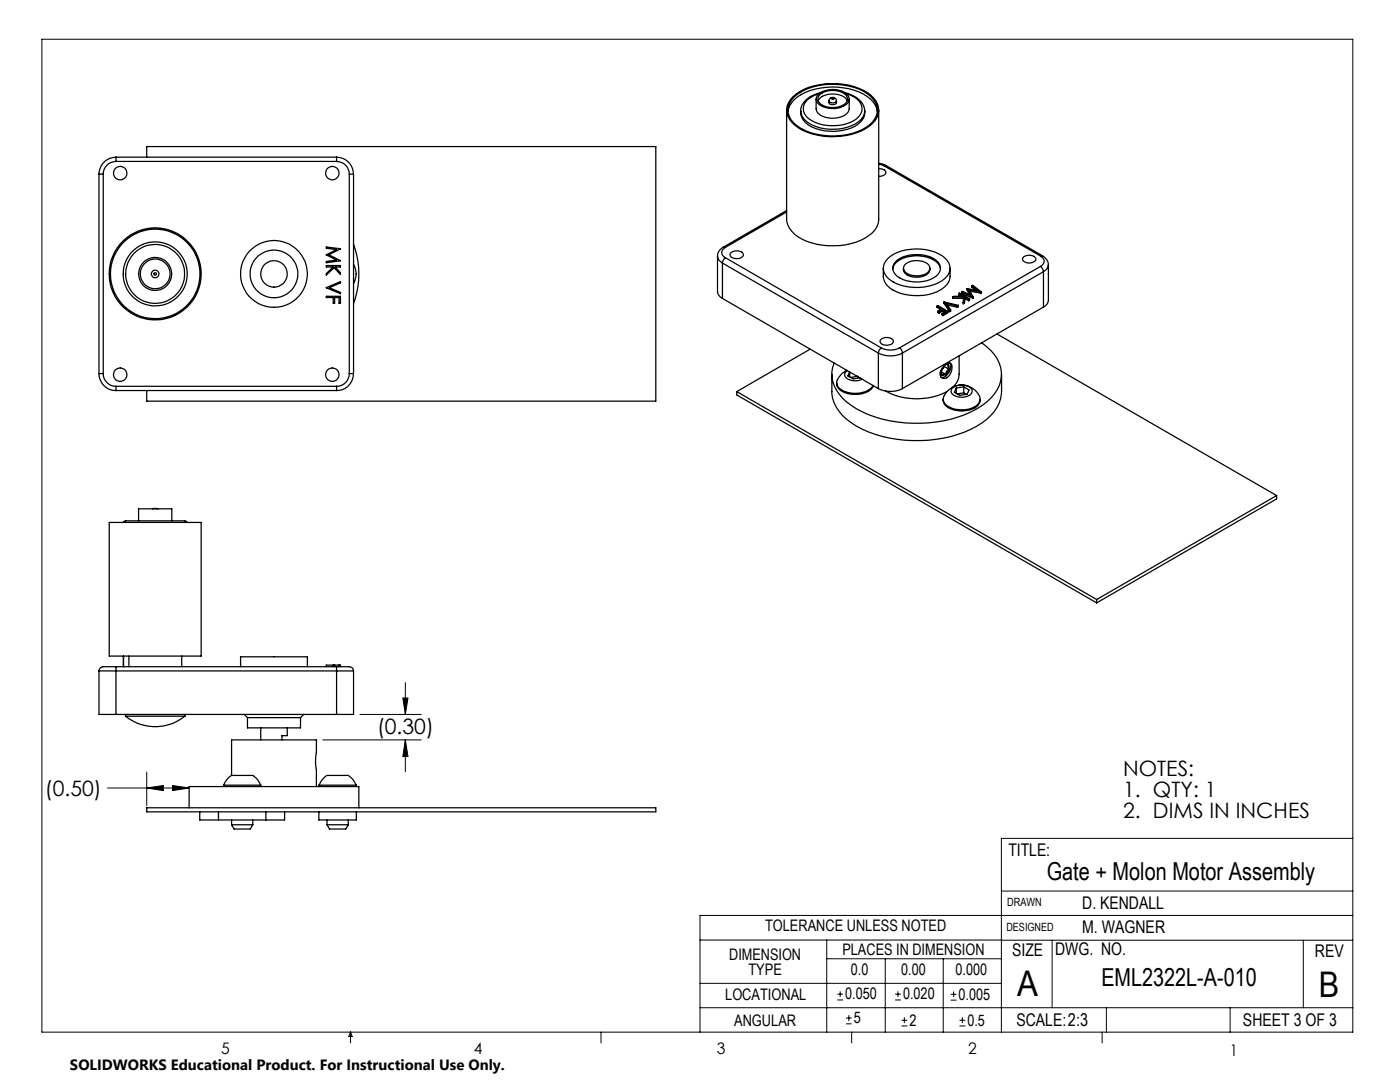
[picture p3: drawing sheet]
<svg xmlns="http://www.w3.org/2000/svg" width="279mm" height="216mm" viewBox="0 0 279 216" stroke-linecap="round" stroke-linejoin="round" font-family="sans-serif">
<g fill="none" stroke="#000" stroke-width=".2">
<path d="M8.4 7.8h261.6v198.2h-261.6zM80.4 139.3h1l-.5 3.3zM80.9 136.2v6.4M21.4 157.2h16.3M29.3 154.1v6.6M29.3 157.2l3.3-.5v1.1zM34.4 156.7l3.3 .5-3.3 .6zM64.4 147.6h19.7M71.8 142.6h12.3M80.9 147.6l.5 3.4h-1zM80.9 147.6v6.4M199.8 177.8h70.2"/>
<path d="M270 167.3h-70.2v38.7M139.7 187.6h60.2M139.7 196.2h60.1M165 187.6v18.4M165 191.3h34.8M167.1 199.5h1.1M167.1 198.4h1.1M167.7 197.8v1.1M176.7 191.3v14.7M178.6 199.5h1.2M178.6 198.4h1.2M179.2 197.8v1.1"/>
<path d="M188.2 191.3v14.7M189.7 199.6h1.2M189.7 198.4h1.2M190.3 197.8v1.2M199.8 187.6h70.2M210 187.6v13.5M260.1 187.6v13.5M270 182.7h-130.3v23.3M70 206v2.1M70 206l.3 .8h-.7zM119.9 206v2.1M139.7 201.1h130.3"/>
<path d="M168.8 204.3h1.2M168.8 203.1h1.2M169.4 202.6v1.1M170 206v2.1M179.9 204.7h1.2M179.9 203.6h1.2M180.5 203v1.2M191.5 204.7h1.2M191.5 203.6h1.2M192.1 203v1.2M220 206v2.1M220.8 201.1v4.9"/>
<path d="M245.5 201.1v4.9"/>
</g>
<path d="M34.4 156.7l3.3 .5-3.3 .6zM29.3 157.2l3.3-.5v1.1zM80.4 139.3h1l-.5 3.3zM80.9 147.6l.5 3.4h-1z" fill="#000"/>
<g fill="none" stroke="#000" stroke-width=".25">
<path d="M158.3 19.3a12.9 12.9 0 0 1 11-2.3 8.8 8.8 0 0 1 5.5 3.2 3.6 3.6 0 0 1-1.4 5 14 14 0 0 1-14.1 .3 3.8 3.8 0 0 1-1.9-5zM158.5 19.4a12.4 12.4 0 0 1 10.9-2.2 7.1 7.1 0 0 1 5.6 3.9 3.8 3.8 0 0 1-2.1 4.3 13.4 13.4 0 0 1-14-.4 3.5 3.5 0 0 1-.4-5.6zM162.9 19.8v1.9a1.97 1.97 0 0 0 1.8 1.7 4.5 4.5 0 0 0 4.6-1l.2-.7v-1.9M163.4 18.7a4.7 4.7 0 0 1 5.7 .2 1.35 1.35 0 0 1-.6 2.2 4.9 4.9 0 0 1-5.3-.5 1.26 1.26 0 0 1 .2-1.9zM163.4 18.7a3.8 3.8 0 0 0-3.1 3 3.3 3.3 0 0 0 2.4 2.7 9.1 9.1 0 0 0 8.3-.7 2.48 2.48 0 0 0 1-2.4 2.48 2.48 0 0 0-1.6-2l-1.5-.6M163.7 18.8a4.1 4.1 0 0 1 5.3 .4 1.45 1.45 0 0 1-1.3 2 4 4 0 0 1-4.3-.9 1.12 1.12 0 0 1 .3-1.5zM163.7 18.5a5.1 5.1 0 0 0-3.9 3v.8M165.9 19.6h.5a.23 .23 0 0 1-.2 .2 .23 .23 0 0 1-.3-.2zM168.7 18.5a4.7 4.7 0 0 1 3.8 3.1 2.54 2.54 0 0 1-1.2 2.7 9.5 9.5 0 0 1-10.5-.2 2.72 2.72 0 0 1-1-1.8M19.8 34.7h.8M19.8 34.7v39.8M20.6 34.7v39.8"/>
<path d="M23.1 31.4a3.4 3.4 0 0 0-3.3 3.3M23.1 31.4v.8M23.1 32.2a2.53 2.53 0 0 0-2.5 2.5M23.1 31.4h44.1M23.1 32.2h44.1M29.3 31.4v-2.2h101.6v50.8h-101.6v-2.1M67.2 32.2a2.53 2.53 0 0 1 2.5 2.5M67.2 31.4v.8M67.2 31.4a3.4 3.4 0 0 1 3.4 3.3M69.7 34.7h.9M69.7 34.7v39.8M70.6 34.7v39.8"/>
<path d="M157 22v21.7a5.5 5.5 0 0 0 4 4.5 14 14 0 0 0 12.4-1.2 4 4 0 0 0 2-3.3v-21.7M157.3 22.3a5 5 0 0 1 3.4-3.8 13.7 13.7 0 0 1 12.4 .8 4.3 4.3 0 0 1 2 3M163.3 20.1a3.6 3.6 0 0 1 4.4-1.1 1.94 1.94 0 0 1 1.4 1.1M165.4 20.1a.77 .77 0 0 1 .8-.7 .77 .77 0 0 1 .7 .7M165.4 20.1a.89 .89 0 0 0 1.5 0v.4a.89 .89 0 0 1-1.5 0zM172.6 22.1v.4a4 4 0 0 1-3.4 3.3 9.3 9.3 0 0 1-8.4-1.3 2.85 2.85 0 0 1-1-2.4v.2M175.4 32.6l.7 .1 .8 .4M175.4 33.7h.2a.98 .98 0 0 1 1.2 .9 1.54 1.54 0 0 1-1.4 .6M175.4 32.7l1.1 .4M176.5 33.1l31.1 18M176.9 33.1h-.4M176.9 33.1l31.2 17.9"/>
<path d="M65.1 49.3l2.8 .3-2.3 1.2 2.3 1.2-2.8 .4v-.2l2.1-.3-2.1-1 2.1-1.1-2.1-.3zM65.1 53h2.8v.3h-1l1 1.1v.4l-1.2-1.4-1.6 1.5v-.3l1.4-1.3h-1.4zM65.1 57.4l2.8-1.2v.2l-2.2 1 2.2 .9v.3zM65.1 59.1h2.8v1.4h-.2v-1.1h-.9v1.1h-.3v-1.1h-1.4zM70.6 52.8a3.6 3.6 0 0 1 0 3.8M70.6 48.8a16.9 16.9 0 0 1 0 11.7M143.2 51.1v7.1a1.65 1.65 0 0 0 1 1.3M143.2 51.1a1.64 1.64 0 0 0 1 1.4M144.2 52.5l31.1 17.9M144.2 59.5l31.1 18M144.2 52.5v7M144.4 49.3a2.12 2.12 0 0 0-1.2 1.8"/>
<path d="M144.4 49.3l.4 .1M144.8 49.4a1.1 1.1 0 0 0-.8 1 1.1 1.1 0 0 0 .8 1M144.8 51.4l-.4 .5-.2 .6M144.8 51.4l31.1 18M145.8 50.6a1.7 1.7 0 0 1 2.5 .1 1.23 1.23 0 0 1-1.7 .9 .83 .83 0 0 1-.8-1zM157 42l-12.6 7.3M157 42.3l-12.2 7.1M176.3 53.5a3.8 3.8 0 0 0 2.7 4.7 10.5 10.5 0 0 0 8.8-.4 3.1 3.1 0 0 0 1.8-2.7v-1.6M177.2 51.6a9.6 9.6 0 0 1 9.3-1.3 4.2 4.2 0 0 1 3.1 3.3 4.1 4.1 0 0 1-3.3 3.2 10.1 10.1 0 0 1-8.7-1 2.59 2.59 0 0 1-.4-4.2zM178.2 53.7a2.68 2.68 0 0 1 2-2.2 6.9 6.9 0 0 1 7.1 1.1l.4 1.1M178.6 52.4a6.9 6.9 0 0 1 7.7-.8 2.05 2.05 0 0 1 1.4 1.9 2.05 2.05 0 0 1-1.4 2 6.9 6.9 0 0 1-7.7-.8 1.76 1.76 0 0 1 0-2.3zM180.3 53.5a1.47 1.47 0 0 0 1.2 1.6 3.5 3.5 0 0 0 4-.9l.1-.7"/>
<path d="M180.8 52.6a3.9 3.9 0 0 1 4.5 .3 1.25 1.25 0 0 1-.8 1.9 3.6 3.6 0 0 1-4.1-.8 1.08 1.08 0 0 1 .4-1.4zM190.1 59.2v.3h2.2M190.1 59.2l2.2 .1-.1 1.1M191.3 58.6l1 .5-2.2 .1M191.3 58.6v.2l.5 .3M191.3 58.6l.2-.1 2 1.1M191.9 58.2v.3l2.3 1M191.9 58.2l2.3 1M192.5 59.5v1M192.5 59.5l.8 .5M192.5 59.3l.8 .4M192.5 59.3v.9"/>
<path d="M192.5 59.3v.2M193 57.6v.3l.5 .9M193 57.6l.7 1.2-1.6-.7-.2 .1M193.3 59.7v.3M193.5 59.6v.3l-.2 .1M193.5 59.6l-.2 .1M193.6 58.1l2.2 .4M194 57v.3l.7 .6M194 57l.1-.1 1.8 1.3M194 57l1.2 1-2.2-.4M194.2 59.2h.1M194.2 59.5h.1"/>
<path d="M194.2 59.2v.3M195.8 58.3l-2.4-.5 .8 1.4M195.8 58.3v.2M195.9 58.2l-.1 .3M195.9 58.2l-.1 .1M204.4 51.2a1.81 1.81 0 0 1 2.3 .4 1.37 1.37 0 0 1-2.1 .7l-.3-.2-.3-.4zM207.6 51.1a1.1 1.1 0 0 1 .8 1 1.1 1.1 0 0 1-.8 1.1M207.6 53.2l.5 .4 .1 .6M207.6 53.2l-28.1 16.2M208.1 51l.2 .2a2.1 2.1 0 0 1 .9 1.6M208.1 51l-.5 .1M208.2 54.2a1.64 1.64 0 0 0 1-1.4v7.1a1.65 1.65 0 0 1-1 1.4"/>
<path d="M208.2 54.2l-28.1 16.2M208.2 54.2v7.1M19.8 74.5h.8M19.8 74.5a3.3 3.3 0 0 0 3.3 3.4M20.6 74.5a2.53 2.53 0 0 0 2.5 2.6M23.1 77.1v.8M23.1 77.1h44.1M23.1 77.9h44.1M67.2 77.1v.8M69.7 74.5h.9M69.7 74.5a2.53 2.53 0 0 1-2.5 2.6M70.6 74.5a3.4 3.4 0 0 1-3.4 3.4"/>
<path d="M147 78.1l71.9 41.5M147 78.1v.7l71.9 41.5M161.7 69.7l-14.7 8.4M166 74.7a11.6 11.6 0 0 0 .5 5.7 11.7 11.7 0 0 0 6.9 5.8 26.9 26.9 0 0 0 21.5-1.1 8.6 8.6 0 0 0 5-7v-3.4M167 76.3a2.01 2.01 0 0 0 1.6 2.1 5.3 5.3 0 0 0 5.5-1l.2-.4M169 73.9a3.6 3.6 0 0 0-2 2.4 2.51 2.51 0 0 0 2.3 2 5.1 5.1 0 0 0 4.8-1.1l.1-.3M169.1 73.9a.91 .91 0 0 0-.5 .9 .91 .91 0 0 0 .6 .8 3.3 3.3 0 0 0 2.9 .1M169.5 74.2l-.3 .8 1.1 .6 1.3-.2M169.6 74.2v1M171.1 75.1h.1M171.1 75.1l.5 .3M171.1 75.1l-1.3 .2"/>
<path d="M175.3 70.4a5.4 5.4 0 0 0 4.8 0M175.3 77.5a5.4 5.4 0 0 0 4.8 0M175.3 70.4v7.1M175.9 69.4a4 4 0 0 0 3.6 0M175.9 69.4a1.24 1.24 0 0 0-.6 1M175.9 67.6a1.75 1.75 0 0 1 2.4 .4 1.24 1.24 0 0 1-1.7 .9 .79 .79 0 0 1-.9-1.1zM176.8 78a13.1 13.1 0 0 0 12.2 .1M179.5 69.4a1.24 1.24 0 0 1 .6 1M180.1 70.4v7.1M187 61.1v.2l.7 .5M187 61.1l1 .5-.8 .5M187 61.1l.2-.1 2 1.1"/>
<path d="M187.2 62.1v.3l.2 .1M187.2 62.1l.2 .1M187.4 62.2v.3M187.7 74.3l.2 .5M187.8 74.2l.1 .6M187.8 74.2l.9 .5M188 62.5v.3l.2 .2M188 62.5l.2 .2M188.1 73.6l-.4 .4M188.1 73.6l-.3 .6M188.2 61.7v.3M188.2 62l-.8 .5"/>
<path d="M188.2 62l.4 .2M188.2 61.7l.6 .4-.8 .4M188.2 61.7l-.8 .5M188.2 79.7a2.01 2.01 0 0 0 1.7 1.9 5.7 5.7 0 0 0 5.1-.5 1.64 1.64 0 0 0 .6-1.4M188.2 62.7v.3M188.3 73.1l-.2 .5M188.4 73.1a1.19 1.19 0 0 1 1.4-.6 2.26 2.26 0 0 1-1.3 3 .94 .94 0 0 1-.9-.5 .94 .94 0 0 1 .1-1zM188.4 60.3v.2l1.1 1.7M188.4 60.3l1.1 1.6M188.4 73v.1M188.4 73.1l1 .6M188.4 73.1l-.3 .5"/>
<path d="M188.4 60.3h.1M188.4 60.3l2.8 .6M188.7 74.7a.62 .62 0 0 1-.8 .1M188.7 72.7h.5M188.7 74.7l-.8 .1M188.8 72.7h.4M189.1 60.9l2 .4M189.2 62.1v.3l-1 .6M189.2 62.1l-1 .6M189.2 72.7l.2 .4v.6M189.2 72.7l.2 1M189.3 77.8a3.9 3.9 0 0 1 6.3 1.9 2.51 2.51 0 0 1-2.2 1.9 5 5 0 0 1-4.9-1.1 2.05 2.05 0 0 1 .8-2.7z"/>
<path d="M189.4 73.7l-.3 .5-.4 .5M189.4 73.7l-.5 .5-.2 .5M189.5 72.4a2.15 2.15 0 0 1-1.4 2.9h-.3M189.5 61.9v.3M189.7 61.8v.3l-.2 .1M189.7 61.8l-.2 .1M190.1 77.4a2.94 2.94 0 0 1 3.9 .3 1.06 1.06 0 0 1-1 1.4 2.76 2.76 0 0 1-3.1-.7v-.7zM190.9 77.4v1.1M191.1 61l-2.3-.5 .9 1.3M191.1 61v.3M191.2 60.9v.3l-.1 .1M191.2 60.9l-.1 .1"/>
<path d="M191.4 71v3.7a3.4 3.4 0 0 1-1.2 2.5M192.2 60.4v.2l.3-.1M192.3 77.2l1.1 .6-.4 .9-1.5 .2-1-.6 .4-.9M192.3 77.2l-1.4 .2M192.3 78.4l.5 .3M192.3 78.4l-1.3 .2M192.3 77.2v1.2M192.5 60.2l-.3 .2M192.5 60.2v.3M195.9 68.4a8 8 0 0 1 3.9 6.7 8.7 8.7 0 0 1-4.9 6.5 26.4 26.4 0 0 1-23.9 0 8.9 8.9 0 0 1-5-6.5 5.5 5.5 0 0 1 .5-2.7M199 66.6l55.8 32.3M208.2 61.3l-28.1 16.2"/>
<path d="M254.8 98.9l-35.9 20.7M254.8 98.9v.7l-35.9 20.7M21.8 104.2h18.3v26.7h-18.3zM24.6 104.2l.4-.3h12l.3 .3M27.7 103.9v-2.4h6.6v2.4M30.4 101.5h1.1M218.9 119.6v.7M19.8 133.9h3.3M19.8 133.9v8.7h3.3M23.1 133v.9M23.1 133h-2.1a.99 .99 0 0 0-1.2 .9M23.1 133.9v8.7"/>
<path d="M23.1 133h44.1M23.1 133.9h44.1M24.6 130.9v2.1M25.7 130.9v2.1M36.3 130.9v2.1M48 133v-1.9h13.3v1.9M65.1 133v-.3h2.8v.3M66.5 132.7v.3M66.8 132.7v.3M67.2 133v.9M67.2 133.9h3.4M67.2 133h2.1a.99 .99 0 0 1 1.3 .9"/>
<path d="M67.2 133.9v8.7M67.7 132.7v.3M70.6 133.9v8.7h-3.4M23.1 142.6h44.1M25 142.9a9.4 9.4 0 0 0 11.9 0M25 142.9h11.9M25 142.6v.3M36.9 142.6v.3M44.6 156.7h7.4M44.6 156.7v.3M46.2 154.7a4 4 0 0 0-1.6 2M46.2 154.7h3.1a1.76 1.76 0 0 1 2.1 .9l.6 1.1"/>
<path d="M46.2 154.7v-7.1h16.9v2.6a8.1 8.1 0 0 0 0 3.4v3.4M48.8 142.6l.6 .6M49.4 143.2h10.6M49.4 143.2v2h10.6v-2M52 145.2v2.4M52 156.7v.3M57.3 145.2v1.6h-1v.8M60.6 142.6l-.6 .6M63.7 156.7a3.6 3.6 0 0 1 1.7-2h3a1.76 1.76 0 0 1 2 .9l.7 1.1M63.7 156.7h7.4M63.7 156.7v.3M71.1 156.7v.3"/>
<path d="M29.3 161.2h101.6v.8h-101.6zM37.7 161.2v-4.2h33.9v4.2M39.9 162v1.6h3.7M43.6 162v1.6M43.6 163.6h9.5M46.2 164.6h4.2M46.2 164.6l.5 .8h3.3l.4-.8M46.2 163.6v1M50.4 163.6v1M53.1 162v1.6M56.8 162v1.6h-3.7M63.6 162v1.6h7.5v-1.6"/>
<path d="M65.3 164.6h4.2M65.3 164.6l.5 .8h3.2l.5-.8M65.3 163.6v1M69.5 163.6v1"/>
<circle cx="24" cy="34.5" r="1.34"/>
<circle cx="66.3" cy="34.5" r="1.34"/>
<circle cx="31" cy="54.7" r="5.9"/>
<circle cx="31" cy="54.7" r=".77"/>
<circle cx="31" cy="54.7" r="3.3"/>
<circle cx="31" cy="54.6" r="2.96"/>
<circle cx="31" cy="54.6" r="8.9"/>
<circle cx="31" cy="54.7" r="9.2"/>
<circle cx="31" cy="54.7" r=".25"/>
<circle cx="31" cy="54.6" r="6.4"/>
<circle cx="54.7" cy="54.7" r="6.7"/>
<circle cx="54.7" cy="54.6" r="4.8"/>
<circle cx="54.7" cy="54.7" r="2.64"/>
<circle cx="24" cy="74.8" r="1.34"/>
<circle cx="66.3" cy="74.8" r="1.34"/>
</g>
<g font-size="7.1">
<text x="203" y="198.7">A</text>
<text x="263.2" y="198.9">B</text>
</g>
<g font-size="4.9">
<text x="208.9" y="175.7">Gate + Molon Motor Assembly</text>
<text x="219.8" y="196.7">EML2322L-A-010</text>
</g>
<g font-size="4.2">
<text x="75.3" y="146.5">(0.30)</text>
<text x="224.2" y="154.8">NOTES:</text>
<text x="9" y="158.8">(0.50)</text>
<text x="224.2" y="158.9">1. QTY: 1</text>
<text x="224.2" y="163.1">2. DIMS IN INCHES</text>
</g>
<g font-size="3.5">
<text x="201.2" y="170.7">TITLE:</text>
<text x="216" y="181.4">D. KENDALL</text>
<text x="202" y="190.7">SIZE</text>
<text x="210.6" y="190.6">DWG. NO.</text>
<text x="216" y="186.2">M. WAGNER</text>
<text x="262.4" y="190.9">REV</text>
<text x="202.9" y="204.6">SCALE:2:3</text>
<text x="248.1" y="204.6">SHEET 3 OF 3</text>
</g>
<g font-size="3.2">
<text x="152.7" y="185.7">TOLERANCE UNLESS NOTED</text>
<text x="145.5" y="191.5">DIMENSION</text>
<text x="168.1" y="190.5">PLACES IN DIMENSION</text>
<text x="149.4" y="194.6">TYPE</text>
<text x="169.8" y="194.6">0.0</text>
<text x="179.8" y="194.6">0.00</text>
<text x="190.7" y="194.6">0.000</text>
<text x="144.7" y="199.6">LOCATIONAL</text>
<text x="168.7" y="199.4">0.050</text>
<text x="180.2" y="199.4">0.020</text>
<text x="191.3" y="199.5">0.005</text>
<text x="146.5" y="204.6">ANGULAR</text>
<text x="170.4" y="204.2">5</text>
<text x="181.5" y="204.6">2</text>
<text x="193.1" y="204.6">0.5</text>
<text x="44.2" y="210.4">5</text>
<text x="94.6" y="210.3">4</text>
<text x="143.1" y="210.4">3</text>
<text x="193.2" y="210.3">2</text>
<text x="245.4" y="210.6">1</text>
</g>
<text font-size="3" x="14" y="213.5">SOLIDWORKS Educational Product. For Instructional Use Only.</text>
<g font-size="2.3">
<text x="200.8" y="185.7">DESIGNED</text>
<text x="201" y="180.9">DRAWN</text>
</g>
</svg>
